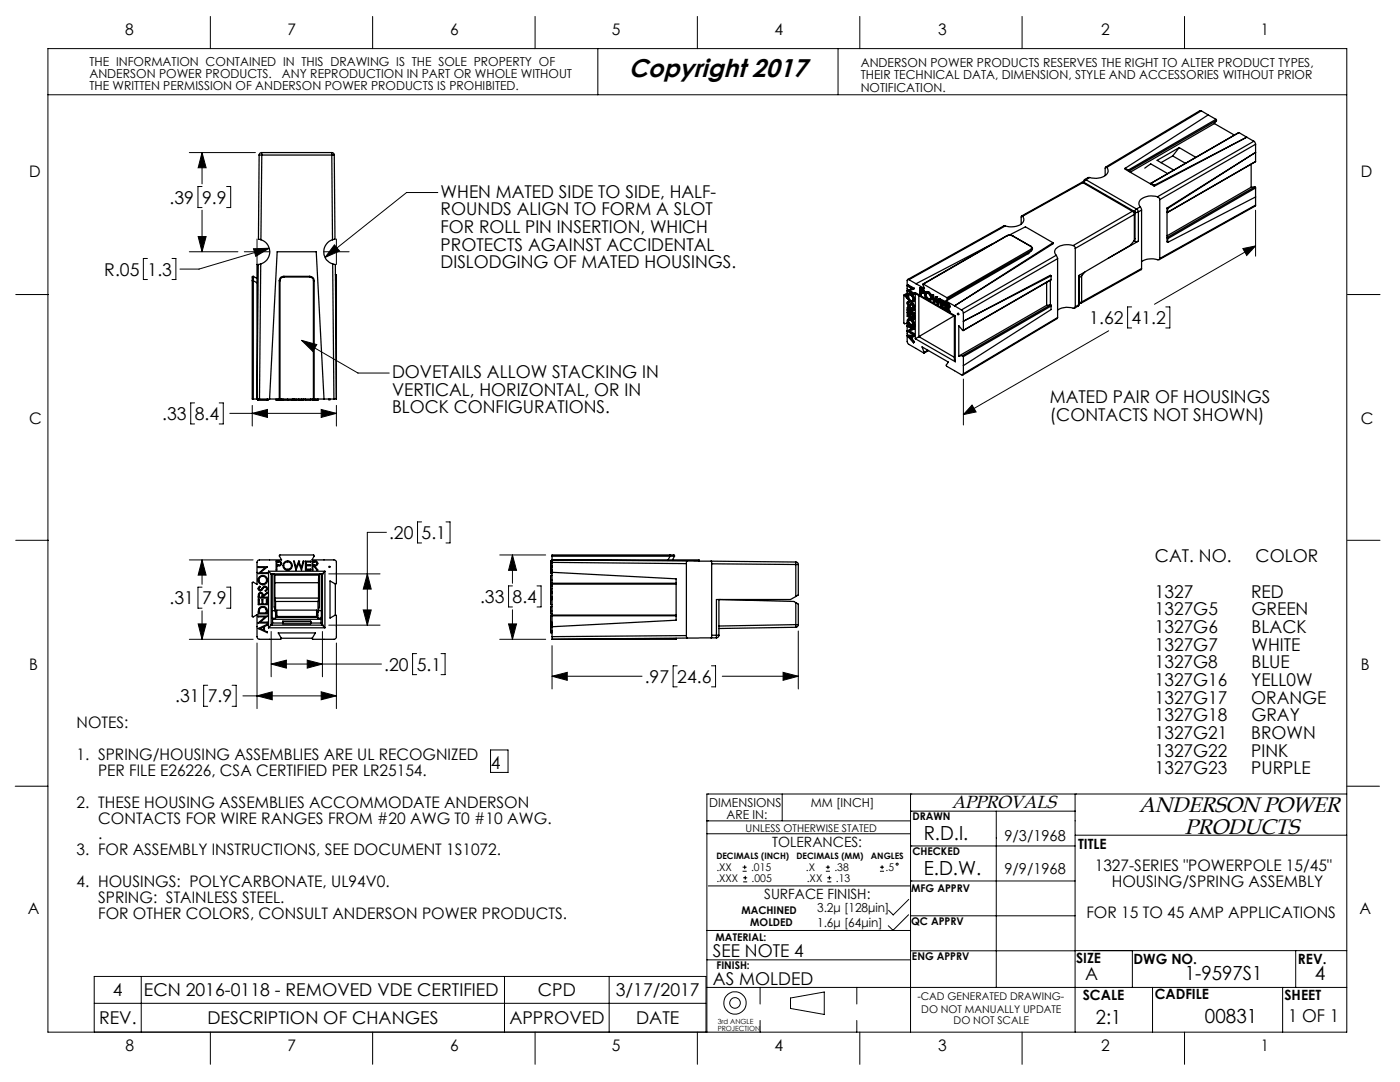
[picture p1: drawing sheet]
<svg xmlns="http://www.w3.org/2000/svg" width="279mm" height="216mm" viewBox="0 0 279 216" stroke-linecap="round" stroke-linejoin="round" font-family="sans-serif">
<g fill="none" stroke="#000" stroke-width=".2">
<path d="M9.6 9.7h259.2v196.3h-259.2zM9.6 18.9h259.2M42 3.3v6.4M74.4 3.3v6.4M106.8 3.3v6.4M119.3 9.7v9.2M139.2 3.3v6.4M167.3 9.7v9.2M171.6 3.3v6.4M204 3.3v6.4M236.4 3.3v6.4M37.8 30.4h13.2"/>
<path d="M40.3 37.2h-.8v4.2h.8M40.3 30.4v6.3M40.3 30.4l.8 3.1h-1.6zM45.2 37.2h.8v4.2h-.8M87.4 38.4h-6.3l-16.2 13M3.1 58.8h6.6M29.4 51.6h-.8v4.2h.8M34.3 51.6h.8v4.2h-.8M37.8 50.2h9.7M39.5 47.2h1.6l-.8 3zM40.3 41.9v8.3M48.8 50.2h5"/>
<path d="M50.6 49.6l3.1-.1-2.7 1.7zM51.3 47.7v5.1M53.7 49.5l-14 4.2h-3.8M64.6 50.2h5.1M66.7 48.9l1.1 1.2-2.9 1.3zM67.1 47.7v5.1M248 49.6l2.6-.5-1.8 1.9zM250.6 41.9v9.2M250.6 49.1l-20.2 11.6M268.9 58.8h6.5M60.2 67.9l11.2 6.5h6.3M60.2 67.9l3 .9-.8 1.3z"/>
<path d="M192.3 75.6v9.2M221.3 66l-29 16.7M225.8 61.2h-.8v4.2h.8M232.7 61.2h.8v4.2h-.8M38.8 80.4h-.7v4.2h.7M43.7 80.4h.9v4.2h-.9M45.9 82.5h21.2M50.3 80.9v4.1M50.3 82.5l3.1-.8v1.6zM64.1 81.7l3 .8-3 .8zM67.1 80.9v4.1M194 80.8l.8 1.4-2.5 .5z"/>
<path d="M3.1 107.8h6.6M37.8 111.7h12.7M40.3 117.2h-.8v4.2h.8M40.3 111.7v4.9M40.3 111.7l.8 3.1h-1.6zM45.2 117.2h.8v4.2h-.8M65.6 114.5h10.2M73.3 114.5l.8 3h-1.6zM77.1 106.2h-3.8v18.5M84.1 104.1h-.8v4.2h.8M89 104.1h.8v4.2h-.8M99.7 110.7h9.2"/>
<path d="M102.3 110.7l.8 3.1h-1.6zM102.3 116.9h-.8v4.2h.8M102.3 110.7v5.7M107.2 116.9h.8v4.2h-.8M268.9 107.8h6.5M37.8 127.6h12.7M39.5 124.5h1.6l-.8 3.1zM40.3 121.9v5.7M41.5 136.7h-.9v4.2h.9M46.3 136.7h.8v4.2h-.8M48.5 138.9h18.6M51.3 138.9l3-.9v1.6z"/>
<path d="M51.3 128.3v13.1M54.1 132.5l3.1-.8v1.6zM54.1 126v9M54.1 132.5h22M61.3 131.7l3 .8-3 .8zM64.1 138l3 .9-3 .7zM64.3 126v9M65.6 124.7h10.2M67.1 128.3v13.1M72.5 121.7h1.6l-.8 3zM83.1 130.4h-.8v4.2h.8M88 130.4h.8v4.2h-.8"/>
<path d="M99.7 127.6h9.2M101.5 124.5h1.6l-.8 3.1zM102.3 121.7v5.9M110.2 134.9l3-.7v1.5zM110.2 128.8v8.7M110.2 134.9h17.9M135.1 132.9h-.8v4.2h.8M142 132.9h.8v4.2h-.8M144.1 134.9h15.2M156.3 134.2l3 .7-3 .8zM159.3 125.9v11.6M3 156.9h6.6"/>
<path d="M97.9 149.6h3.5v4.5h-3.5zM156.1 158.4v5.4M181.7 158.4v47.6M214.6 158.4v47.6M268.8 158.4h-127.7v47.6M268.8 156.9h6.5M141.1 163.8h40.6M141.1 166.4h40.6M141.4 176.8h40.3M148.2 173.8h.8M148.2 173h.8M148.3 176h.8"/>
<path d="M148.3 175.2h.8M148.6 172.6v.8M148.7 174.8v.7M164.8 173.8h.8M164.8 173h.8M165.1 176h.8M165.1 175.2h.8M165.2 172.6v.8M165.5 174.8v.7M175.6 173.8h.8M175.6 173h.8M176 172.6v.8"/>
<path d="M181.4 179.5l-3.1 3.1-1-1M181.7 175.8h32.9M181.7 168.8h32.9M181.7 161.9h32.9M198.8 161.9v35.1M214.6 166.7h54.2M28.2 194.8v11.2M100.7 194.8v11.2M121.6 194.8v11.2M141.1 197h127.7M141.1 185.7h40.6M141.1 191.5h40.6"/>
<path d="M151.7 197v3.3M157.8 199.1l6.7-1.2v4.5l-6.7-1.2zM171 197v3.3M181.3 182.5l-3.1 3.1-.9-.9M181.7 189.7h32.9M181.7 182.7h32.9M214.6 189.7h54.2M226 189.7v7.3M230 197v9M256 197v9M258.6 189.7v7.3M18.8 206v-11.2h122.1v11.2"/>
<path d="M18.8 200.2h122.1M42 206v6.4M74.4 206v6.4M106.8 206v6.4M139.2 206v6.4M151.7 203.6v2.4M171 203.6v2.4M171.6 206v6.4M204 206v6.4M236.4 206v6.4"/>
<circle cx="179" cy="172.4" r=".2"/>
<circle cx="146.7" cy="200.1" r="1.06"/>
<circle cx="146.7" cy="200.1" r="2.24"/>
</g>
<g fill="#000">
<path d="M248 49.6l2.6-.5-1.8 1.9zM194 80.8l.8 1.4-2.5 .5zM73.3 114.5l.8 3h-1.6zM72.5 121.7h1.6l-.8 3zM40.3 111.7l.8 3.1h-1.6zM39.5 124.5h1.6l-.8 3.1zM54.1 132.5l3.1-.8v1.6zM61.3 131.7l3 .8-3 .8zM64.1 138l3 .9-3 .7zM51.3 138.9l3-.9v1.6zM50.6 49.6l.4 1.6 2.7-1.7zM50.3 82.5l3.1-.8v1.6zM64.1 81.7l3 .8-3 .8zM39.5 47.2h1.6l-.8 3zM40.3 30.4l.8 3.1h-1.6zM156.3 134.2l3 .7-3 .8zM110.2 134.9l3-.7v1.5zM102.3 110.7l.8 3.1h-1.6zM101.5 124.5h1.6l-.8 3.1z"/>
<path d="M60.2 67.9l3 .9-.8 1.3zM66.7 48.9l1.1 1.2-2.9 1.3z"/>
</g>
<g fill="none" stroke="#000" stroke-width=".25">
<path d="M51.7 30.9h.5M51.7 30.9l-.1 16.8 .5 .1M52.2 30.4v.5M52.2 30.4a.49 .49 0 0 0-.5 .5M52.2 30.9l-.1 16.9M52.2 30.9h14M52.2 30.4h14M66.2 30.9h.5M66.2 30.4v.5M66.2 30.4l.3 .1 .2 .4M66.2 30.9l.2 16.9M66.7 30.9l.2 16.8-.5 .1"/>
<path d="M215.9 36.4h.5M215.9 36.4h.2M215.9 36.4l-12 6.7M216.1 36.4l-12 6.7M216.1 36.4l9.9 5.8M216.2 36.3l.1 .1zM216.4 36.4h-.3M216.4 36.4l9.9 5.7M216.5 35.8l-.3 .5M216.5 35.8l.2 .1M216.7 35.9l-.2 .2-.1 .3M216.7 35.9l10.1 5.8"/>
<path d="M217.5 35.4l-1 .4M217.5 35.4l-.8 .5M220.9 33.4a1.18 1.18 0 0 1-.8 1.9l-1.3 .3-1.3-.2M220.9 33.4l-.2-.1-.1 .2v1.5M224.5 33.6v.2l.7 .4M224.5 33.6l.7 .3M225.2 33.9v.3M225.2 34.2l4.5 2.5M228.5 33.5l1.2-.8 3.3 1.9M229.7 36.7l.7 .4M229.7 36.6v.1M229.7 36.6l.7 .4"/>
<path d="M230.4 37v.1M231 39.3a3.3 3.3 0 0 0-3.6 .9 .93 .93 0 0 0 .2 1.1M231 39.3l.2 .1 .3 .4M231.5 39.8v11.8M234 31.1l-2.3 1.4M234 31.1l2.6 1.5M235.3 29.5l-4.4 2.5 3.3 1.9M235.3 29.5l3.4 1.9M235.3 29.5l-1.3 1.6M239.7 22.1h-.2l-18.8 11.2M239.7 22.1l-18.8 11.3M239.7 22.1l1.4 .8"/>
<path d="M241.1 22.9l-16.6 10.7M241.1 22.9l1.6 .9M242.4 24.7l-16.8 9.7M242.4 24.7l3.9 2.3M242.7 23.8l.1 .3M242.7 23.8l-17.5 10.1M242.8 24.1l-.4 .6M242.8 24.1l-17.6 10.1M247.3 26.5l-17.6 10.1M247.3 26.5l1.5 .9M248.8 27.4l-18.4 9.7M248.8 27.4l1.4 .8"/>
<path d="M248.8 27.4l-18.4 9.6M249.7 37.4l-16.8 9.7M249.7 32.8v4.6M250.2 28.2l.4 .6M250.2 28.2l-19.2 11.1M250.4 37.3l.2 .2M250.4 37.3l-17.5 10.1 .1 .2M250.4 37.3l-.7 .1M250.6 32.2l-17.6 10.2M250.6 28.8l-19.1 11M250.6 28.8v3.4M250.6 37.5v3.4"/>
<path d="M250.6 32.2l-17.6 10.1M250.6 37.5l-17.6 10.1M250.6 39.3l-17.6 9.1M50.3 56h.3M50.3 56v23.6h.3M50.6 55.1l-.3 .1v.8M50.6 55.1v.9M50.6 56v23.6M50.6 56l.7 .4M50.6 55.1l.7 .5M51.5 52.8h-.2v26.8M51.5 52.8l-.2 26.8"/>
<path d="M52 52.7l-.5 .1M52 52.7l-.2 26.9M52.1 47.8a2.53 2.53 0 0 1 1.7 2.5 2.53 2.53 0 0 1-1.8 2.4M55.7 56h.2M55.7 56v23.6M55.9 56v23.6M56.7 55.1l-.6 .2-.4 .7M56.7 55.3l-.5 .2-.3 .5M56.7 55.1v.2M56.7 55.1h5.1M56.7 55.3h5.1M61.8 55.1a.84 .84 0 0 1 .9 .9"/>
<path d="M61.8 55.3l.6 .3 .1 .4M61.8 55.1v.2M62.5 56h.2M62.5 56v23.6M62.7 56v23.9M66.4 47.8a2.54 2.54 0 0 0-1.8 2.5 2.54 2.54 0 0 0 1.8 2.4M66.4 52.7l.5 .1 .2 26.8M66.4 52.7l.2 26.9M66.9 54.8h.2v24.8M180.5 58.9h-.1v5.6l.1 .1 .5-.1M180.5 58.9l.5 .7v-.3M181 58h.1"/>
<path d="M181 58.5l-.6 .4M181 58l1.3 .8M181 57l1 .6M181 58.6l-.5 .3M181.2 59.2l.1-.4a.85 .85 0 0 1 .8 .4 .85 .85 0 0 1 0 .9h-.4M181.2 59.2l.1 .6 .4 .3M181.3 59.1l.2 .6 .4 .3M181.3 59.1l-.1 .1M181.4 58.6h.5M181.4 55.8l-.2-.1-.2 .2v3M181.4 58.5l-.2 .2M181.4 55.8l1.4 .8"/>
<path d="M181.5 58.7l-.2 .4M181.5 58l1 .5M181.7 58.7l-.3-.1a.79 .79 0 0 0-.4 .7 .79 .79 0 0 0 .4 .7l.5 .3h.2l.3-.5M181.7 58.7l.5 .6 .2 .5M181.9 58.6l.5 .6 .1 .5M181.9 58.6l-.2 .1M182 57.6l-1 .4M182.3 58.6v.2M182.3 57.7l-1 .4 1 .5M182.5 57.5v.1M182.5 58.5l-.2 .3M182.5 57.5l-1.3-.7-.2 .1 1.3 .8"/>
<path d="M182.5 57.5l-.2 .2M182.5 58.5l-.2 .1M182.5 59.7l-.2 .4M182.5 59.7l-.1 .1M182.7 58.4l.3 .4 7.5 4.3M182.7 58.4v9.2M182.7 58.4l2.3 1.4M182.8 56.6l1.7 1-.3-.8 .1-.1M183.4 59v8.2M183.6 57.5l.1-.1 .3 .1M183.6 57.5l.2 .1M183.6 57.5v1.4l.1 .1"/>
<path d="M183.7 58.1v-.4l.4 .3 .1 .2M183.7 58.1l.2 .2M183.8 57.6l.3 .2M183.8 57.8v.2M183.8 58.4v.5l-.1 .1M183.8 58l.2 .2M183.8 58l-.1 .1M184 57.5l.3 .2M184 57.5l-.2 .1M184 58.2h.2M184 58.2l-.1 .1M184.1 57.8l.2 .5"/>
<path d="M184.2 58.2v.1h-.3M184.3 57.7l.2 .5M184.3 57.7l-.2 .1M184.3 56.7l4.7 2.7M184.3 58.3l-.1 .2-.5-.2v.7M184.4 58.4l-.2 .1M184.5 58.2l-.1 .2M184.5 58.2l-.2 .1M184.6 58.8a1.01 1.01 0 0 0 .6 .9M184.6 58.8l.1-.3a.87 .87 0 0 1 .9 1.3l-.4-.1M184.8 58.7a1.01 1.01 0 0 0 .5 .9M184.8 58.7l-.2 .1"/>
<path d="M184.9 58.2h.4M184.9 58.2l-.2 .1M185 58.4l-.2 .3M185.2 58.3a1.35 1.35 0 0 1 .6 1.2M185.2 58.3h-.5a1.08 1.08 0 0 0 .9 1.6l.2-.4M185.3 58.2a1.35 1.35 0 0 1 .7 1.2M185.3 58.2l-.1 .1M185.3 59.6l.3 .1M185.3 59.6l-.1 .1M185.3 59.9l5.3 3.1M185.8 59.8l-.2 .1M186 59.4l-.2 .4"/>
<path d="M186 58.9h.1M186 58.9l.3 1.6M186 59.4l-.2 .1M186.1 58.9l.3 1.2 .4-.8M186.3 58.8l.2 1M186.3 58.8l-.3 .1M186.3 58.8l-.2 .1M186.8 59.3h.1M186.8 59.3l.3 1.3 .3-.9M186.8 59.8l-.4 .7M186.9 59.2h.1M186.9 59.2l.3 1"/>
<path d="M186.9 59.2l-.1 .1M187.4 59.7h.1M187.5 59.7l-.4 1.3M187.7 59.6l-.4 1.3-.2 .1M187.7 59.6l-.3 .1M187.7 59.6l-.2 .1M187.7 59.9l.2-.1 .7 .3M187.7 59.9l.7 .4M187.7 59.9v1.4l.7 .4M189 59.4l.1 .2M189.1 59.6l-.3 .5M198.2 48.6l-15.4 8"/>
<path d="M200.6 45.1h-.3l-19.1 10.7M200.6 45.1l-19.2 10.7M200.9 47.1l.5-.2 .6 .2M200.9 47.1h.1M200.9 47.1l-16.7 9.6M201 47.1l.4-.2 .6 .2M201 47.1l-16.7 9.6M201.5 46.9l3.1-1.6 5.5 3.1M202 47.1l3.7 2M204.1 43.1a1.18 1.18 0 0 1-.9 1.9l-1.3 .3-1.3-.2M204.1 43.1l-.3 .2v1.4M205.2 50.6l-16.4 9.5"/>
<path d="M205.3 50.5l-.1 .1M205.7 49.8l.1 .2M205.7 49.8l-16.7 9.6M205.7 49.1l.2 .1a.4 .4 0 0 1 0 .7M205.7 49.1l.2 .4-.2 .3M205.8 50l-16.7 9.6M205.9 49.9l-.1 .1M205.9 49.9l-.7 .7M208.9 56.3v4.6M209.6 55.9v5M209.8 55.8l-17.6 10.2M209.8 55v.8"/>
<path d="M209.8 55.8l-17.5 10.1M210.1 48.4v.2l-19.6 12.4M210.1 48.4l-19.6 12.6M210.8 50.9l.3 .7M210.8 50.9l-18.9 10.9M211.1 51.6l-18.8 10.9M211.1 51.6v11.8M214.2 49a3.3 3.3 0 0 0-3.7 .9 .95 .95 0 0 0 .3 1M214.2 49l.2 .1 .2 .5M214.6 49.6v11.6M215.4 54.9v5.7M215.9 55l-.5 .3"/>
<path d="M215.9 55v5.3M216.5 54.3l-.6 .7M226 42.2l.4 .6M226 42.2l-11.8 6.8M226.3 42.1l.2 .5M226.3 42.1l-.3 .1M226.3 48l.1 .1M226.4 42.8l-11.8 6.8M226.4 42.8v5.2M226.4 48l-.8 .9-10.3 6.1v5.8M226.4 42.3h.1M226.4 48.1l.3 .1 .5-.1"/>
<path d="M226.4 42.3l.3 .1 .5-.1M226.4 47.8v.3M226.5 42.6v5.1l-.1 .3M226.5 42.6l-.1 .2M226.8 41.7l-.4 .6M226.8 41.7l.3 .2 .1 .4M227.2 48.1l-6 3.4M227.2 42.3v5.8M227.6 41.3l.2 .6M227.6 41.3l-.8 .4M227.8 53.6v.2l-12 6.7M227.8 41.9l-.6 .4"/>
<path d="M227.8 41.9v11.7M227.8 53.6l-11.9 6.7M231.5 51.6l-.2 .2a4.6 4.6 0 0 0-3.5 .4M232.9 42.3h.1M232.9 41.5l17.7-11.1-17.6 11.2M232.9 41.5v6.8l.1 .1M232.9 41.5l.1 .1M233 41.6v.7M233 47.6v.8M250.6 40.9l-.1 .2-19.2 10.7M250.6 40.9l-19.1 10.7M50.6 79.6h.7"/>
<path d="M51.3 79.6h.5M51.5 79.6v.3h1.8v-.3M51.5 79.6v.3M51.8 79.6h3.9M53.4 79.9h.1M53.4 79.6v.3M53.8 79.6l1.5-29.4h7.8l1.6 29.4M55.1 79.6v.3h.4M55.5 79.9h.3M55.5 79.6v.3M55.7 79.6h.2M55.8 79.6v.3"/>
<path d="M55.9 79.6h6.6M56.2 79.6v.3h-.4M56.5 79.6v.3h.9M57.4 79.6v.3M58.3 79.6v.3h-.9M58.6 79.6v.3h2v-.3M58.7 79.6v.3M59.1 79.6v.3M59.6 79.9h.1M59.6 79.6v.3M60.1 79.6v.3M60.5 79.6v.3"/>
<path d="M61 79.6v.3h1v-.3M62.3 79.6v.3h.4M62.5 79.6h4.1M62.7 79.9h.3M63 79.6v.3M63.4 79.6v.3h-.4M65.6 79.6v.2h.3v-.2M66.6 79.6h.5M181 67h.1M181 62.3v.8l1.3 .7M181 62.3l.2 .1M181 64.6l1.3 .7"/>
<path d="M181 66.1l1.3 .7M181 65.1l1 .6M181 67h1.3M181 67l1.3 1.4M181.2 60.6l.1 .3M181.2 61.7v-.3l.3 .1 .1 .7-.4-.2M181.2 61.7v.3M181.2 62.4v.6M181.2 64.5h.1M181.2 60.2a.41 .41 0 0 0-.1 .6 .41 .41 0 0 0 .6 .1M181.2 64l.1-.1a.9 .9 0 0 1 .9 1.2l-1-.6M181.2 64v.5"/>
<path d="M181.2 60.2l.1 .2M181.3 60.4l-.1 .2M181.3 67.1h.5v.6zM181.3 61.2h.3M181.3 60.5l.2 .3M181.3 60.5l-.1 .1M181.4 60.3l-.1 .2M181.4 61.2l-.3 .1M181.4 62.9l.2 .2M181.4 61.4v.5M181.4 62.3v.6M181.4 64.3v.1"/>
<path d="M181.4 62.3h-.4M181.4 64.4l-.2 .1M181.4 62.3l-.2 .1M181.4 61.9l.2 .1M181.4 61.6l-.2 .1M181.4 61.9l-.2 .1M181.4 62.9l-.2 .1M181.4 64.4l.8 .5M181.4 64.3l-.2 .2M181.4 63.6l.5 .1M181.4 61.3l-.4 .1v.6l1.3 .8M181.4 61.3l.3 .4v.3"/>
<path d="M181.4 63.9v.4M181.4 60.1l-.3 .2M181.4 60.1l.1 .2-.2 .1M181.4 60.1l-.2 .1M181.4 63.9l-.2 .1M181.4 63.6l-.2 .1M181.4 63.8v.1M181.5 60.8h.1M181.5 60.8l-.2 .1M181.5 66l1 .6M181.6 61.2l.3 .4v.3M181.6 60.7l-.3 .2"/>
<path d="M181.6 61.2l-.2 .1M181.6 62.6v.7l-.4-.3M181.6 62.6l.1 .1M181.6 67.1l.2 .3M181.7 63.8l-.5-.1-.2 .3 .2 4.5 3.2 1.9v-.1M181.7 63.8a1.3 1.3 0 0 1 .6 1.1M181.7 62.7v.7M181.7 62.3l.6 .3M181.9 63.7a1.12 1.12 0 0 1 .6 1.1M181.9 60.8l-.4 .2M181.9 60h.3M181.9 60.7a.34 .34 0 0 1 .3 .3 .34 .34 0 0 1-.2 .4"/>
<path d="M181.9 60.7l-.2 .2M181.9 63.3l.3 .1M181.9 62.5v.8M181.9 62.5l-.3 .1M181.9 63.3l-.2 .1M181.9 60l-.2 .1M181.9 60.8l-.2 .1M181.9 62.5l-.2 .2M181.9 63.7l-.2 .1M181.9 62.2l.6 .3M181.9 62.1v.1M181.9 62.2l-.2 .1"/>
<path d="M181.9 61.9l-.2 .1M181.9 67.8l.4 .5M182 60.6l.4 .6M182 60.6l-.4 .1M182 65.7l-1 .3M182.1 67.7l.4 .5M182.1 67.2v.5M182.1 67.7l-.2 .1M182.2 60.5l.3 .6M182.2 60.5l-.5 .1M182.2 60.5l-.2 .1M182.2 61.3l-.2 .1"/>
<path d="M182.2 62.9v.7l-.5-.2M182.2 62.9l.1 .1M182.3 67.2h-.4v.6M182.3 61.8v.2M182.3 62.6v.2M182.3 63v.8M182.3 64.9v.4M182.3 65.7h.1M182.3 66.7v.1M182.3 67v.2M182.3 68.3v.1M182.3 61.8l-.6 .2"/>
<path d="M182.3 62l-.6 .3M182.3 65.7l-1 .4 1 .6M182.4 61.2l-.2 .3h-.1l-.1-.1M182.4 60.1l-.3 .2M182.5 61.7l-.2 .3M182.5 62.5l-.2 .3M182.5 62.9v.8l-.2 .1M182.5 64.8v.4l-.2 .1M182.5 65.6h.1M182.5 66.6l-.2 .2M182.5 66.9l-.2 .3M182.5 68.2l-.2 .2"/>
<path d="M182.5 66.9l-1.5 .1M182.5 65.6l-1.3-.7-.2 .1 1.3 .7M182.5 62.9h-.3M182.5 61.7l-.6 .2M182.5 64.8l-.2 .1M182.5 61.7l-.2 .1M182.5 62.5l-.2 .1M182.5 62.9l-.2 .1M182.5 65.6l-.2 .1M182.5 66.6l-.2 .1M182.5 66.9l-.2 .1M182.5 68.2l-.2 .1"/>
<path d="M182.5 61.1l-.3 .4M182.5 61.1l-.1 .1M182.7 67.6l7.9 4.6M183.4 67.2h.1M183.4 67.2l-.7 .4M183.4 67.2l7.1 4.1M184.4 70.3l-.4-1.1 5.3 3-.5 .6 .1 .3 3 1.7a.23 .23 0 0 0 .2 0 .23 .23 0 0 0 .2-.2M185.2 69.9l-.8 .4M185.3 70l-.9 .4M186.3 60.5h.1M186.4 60.5l.4-.8 .3 1.3M187.8 60.5l.6 .4"/>
<path d="M187.8 61.2l.6 .4M188 61.1l.6 .4M188 60.2v.2M188 60.7v.4M188 60.4l.6 .3M188 61.1l-.2 .1M188 60.4l-.2 .1M188.4 60.3v.1M188.4 60.9v.1M188.4 61.6v.1M188.4 60.4l-.6-.3v.4M188.4 61l-.6-.3v.5"/>
<path d="M188.6 60.1l-.2 .3M188.6 60.7l-.2 .3M188.6 61.5l-.2 .2M188.6 60.1l-.2 .2M188.6 60.7l-.2 .2M188.6 61.5l-.2 .1M188.6 60.4l.2-.1 .3 .1M188.6 60.4l.3 .1M188.6 60.4v1.4l.2 .1M188.8 61.1v-.5a.51 .51 0 0 1 .5 .7l-.3-.1M188.8 61.1l.2 .1M188.8 61.9v-.7l.6 1.1"/>
<path d="M188.8 60.1l1.7 .9M188.9 60.5l.3 .2M188.9 60.7v.3M188.9 61.5v.3l-.1 .1M188.9 61l.3 .1M188.9 61l-.1 .1M189.1 60.4l.3 .2M189.1 60.4l-.2 .1M189.2 61.1l.1 .1M189.2 61.1l-.2 .1M189.2 60.7l.2 .5M189.3 61.5l.3 .7-.2 .1"/>
<path d="M189.4 60.6l.2 .5M189.4 60.6l-.2 .1M189.4 61.2l-.1 .3-.3-.1 .4 .9M189.5 61.3l-.2 .2M189.6 61.1l-.1 .2M189.6 61.1l-.2 .1M190.4 63l-7 4.2M190.5 63.1v8.6l.1 .5M190.5 61l1.4 .8M190.6 63l-.1 .1M190.6 63v9.2M191.1 62.6l.2-.1v.2l-.1 .1"/>
<path d="M191.1 62.6l.1 .2zM191.9 61.8l.4 .7M192.1 71l.2 .2M192.1 71h-.8M192.3 65.9h-.2l-.8-.9v6M192.3 62.5v3.4M192.3 71.2v3.4M192.3 64.1l17.3-9.2 .2 .1zM208.9 60.9l-17.6 10.1M209.6 60.9l.2 .2M209.6 60.9h.1M209.6 60.9l-17.5 10.1"/>
<path d="M209.6 60.9h-.7M209.8 61.1v.7l-17.5 11.2M209.8 61.1l-17.5 10.1M211.1 63.4l-.1 .2-18.8 11.2M211.1 63.4l-18.8 11.2M214.6 61.2l-.1 .3a4.2 4.2 0 0 0-3.4 .4M215.2 61.1l-.7 .4M215.3 60.8l-.1 .3M215.3 60.8l-.7 .4M215.4 60.6l-.2 .5M215.4 60.6l-.1 .2M215.8 60.5h-.4"/>
<path d="M215.9 60.3h-.5M215.9 60.3l-.1 .2M51.5 114.4h.1M51.5 113.1h1.8l-1.4 1.2h1.4v.1h-1.8l1.5-1.2h-1.5zM51.5 119.7h.3v.8h.5v-.8h.2v.8h.7v-.8h.1v1h-1.8zM51.6 117.2l.2-.2 .1 .1-.1 .2a.25 .25 0 0 0 0 .4 .25 .25 0 0 0 .3-.1 .68 .68 0 0 1 .5-.5 .68 .68 0 0 1 .7 .2 .56 .56 0 0 1-.3 .7l-.1-.1 .2-.2a.33 .33 0 0 0 0-.4 .33 .33 0 0 0-.4-.1l-.1 .2a.56 .56 0 0 1-.5 .4 .56 .56 0 0 1-.6-.2zM51.8 118.3h.6l.1 .6 .8-.7v.2l-.8 .7v.1h.8v.1h-1.8l.1-.7zM51.8 118.5a.32 .32 0 0 1 .4 0 .32 .32 0 0 1 .1 .4v.3h-.5zM53.6 114l.5 .5M53.6 114h11.2M53.6 114v11.3M54.1 114.5h.1"/>
<path d="M54.1 114.5h10.2M54.1 114.5v10.2M54.1 114.5l.2 .1M54.3 114.6v7.2M54.3 114.6h.4M54.7 114.6l.2 .2M54.7 114.6v6.5l.2 .7M54.9 114.8v1.5M54.9 119.3h8.7M54.9 114.8h8.7M54.9 116.3v3.3l.1 .4M54.9 116.3h8.7"/>
<path d="M55.1 112h.4a.54 .54 0 0 1 .7 .5 .54 .54 0 0 1-.8 .4h-.2v.8h-.1zM55.2 112.1h.4a.32 .32 0 0 1 .4 .4 .32 .32 0 0 1-.4 .2h-.4zM59.1 113.7h.1M59.1 113.7l.5-1.3 .5 1.3M59.6 112h.1M59.6 112l-.5 1.3-.4-1.3h-.1l.5 1.7M59.6 112l.5 1.2 .4-1.2h.1l-.4 1.7M60.1 113.7h.1M61 112h1v.1h-.9v.6h.9v.2h-.9v.7h.9v.1h-1zM62.3 112h.4a.51 .51 0 0 1 .7 .3 .51 .51 0 0 1-.6 .6l.6 .8h-.1l-.7-.8h-.2v.8h-.1zM62.4 112.1l.7 .1 .1 .4-.8 .1zM63.6 116.3l-.1 3.7"/>
<path d="M63.6 114.8v1.5M63.7 114.6h.4M63.7 114.6l-.1 .2M63.7 114.6v6.5l-.2 .7M64.1 114.6v7.2M64.3 114.5h.1M64.3 114.5v10.2M64.3 114.5l-.2 .1M64.8 114l-.5 .5M64.8 114v11.3M66.9 116.5h.2v-4.4l-.4-.4h-4.4l.4-.7-.1-.3h-6.8l-.1 .2 .5 .8-4.7 .1-.2 .3v4.5l-.7-.4h-.3v6.8l.2 .1 .8-.4v4.3a.49 .49 0 0 0 .5 .6h4.2l.1-.3-.6-1h7.4l-.6 1.1 .1 .2h4.2a.49 .49 0 0 0 .5-.6v-4.2l-.2-.1M66.9 116.5l-1-.6v7.4l1-.6"/>
<path d="M66.9 116.5v6.2M109.9 112.4v.5M109.9 113.8h.1M109.9 115.7v1h.3M109.9 117.5v.5h.3M109.9 119.2h.3M109.9 112.9h.3M109.9 113.7h.3M109.9 113.8v.6h.3M109.9 114.3h.3M109.9 112.9v.8M109.9 112.4h.3"/>
<path d="M109.9 111.9h.3M109.9 117.5h.3M109.9 115.7h.3M109.9 119.1h.3M109.9 118.4h.3M110.2 111.7v.5M110.2 116.4v.2M110.2 113h-.2v.2h.2M110.2 112h-.3v.4M110.2 117h-.3v.5M110.2 114.8h-.3v.9M110.2 118.2h-.3v1.1h.3"/>
<path d="M110.2 119.7h-.3v.9h.3M110.2 111.7h29.3v.3M110.2 116.6h24.7M110.2 112.2l26.8 .3M110.2 111.7l26.9 .2M110.2 114.2l24.7 1.3v.9M110.2 111v.7M110.2 112.2v4.2M110.2 116.6v6.1M110.2 116.4h24.7M110.2 111h23.5M133.7 110.7h.8l.1 .3"/>
<path d="M133.7 111h.9M133.7 110.7v.3M133.7 110.7h-23.5v.3M133.7 111l-.4 .7M134.6 111l-.4 .7M134.9 116.4v.2M134.9 116.6v6.1M137 112.5v14.3M137.1 111.9l-.1 .6M137.1 111.9l4.8 .1M141.9 112l.1 .5M141.9 112l16.9 .1"/>
<path d="M142 112.5l16.8 .1M142 112.5v14.3M158.8 112.1v.5M158.8 112.1l.4 .3 .1 .2M158.8 112.6h.5M158.8 119l-1 .6h-14.8v7.2M158.8 112.6v6.4M159.3 112.6v6.1l-.5 .3M51.5 125.4h.1M51.5 122.9h1.8l-1.4 1.2h1.4v.2h-1.8l1.5-1.2h-1.5zM51.5 125.4l1.8-.8v.1l-.5 .3v.8l.5 .3v.2zM51.8 121.3a.89 .89 0 0 1 1-.2 .89 .89 0 0 1 .5 .8v.6h-1.8l.1-.9z"/>
<path d="M51.9 125.4l.7-.3v.6zM52 121.3a.79 .79 0 0 1 1 .1 .79 .79 0 0 1 .2 .9h-1.4v-.7zM53.6 125.3h11.2M54.1 124.7h.1M54.1 124.7l-.5 .6M54.1 124.7h10.2M54.3 121.8v1.6h.7l-.1-1.6M54.3 121.8h.6M54.4 123.4v.2M54.4 123.6v.7h2M54.4 123.6h9.7M54.4 124.3l-.3 .4"/>
<path d="M55 123.2h8.4M55 120v2.2M55 120h8.5M55 122.8h.2M55.2 123v.2M55.2 123v-1.3h8v1.3M55.2 123h8M56.1 127.4h6.2M56.4 124.1v-.2h5.6v.2M56.4 124.1v.4h5.6v-.4M56.4 124.1h5.6M63.2 123v.2"/>
<path d="M63.2 122.8h.2M63.5 120v2.2M63.5 121.8l-.1 1.6h.7v-1.6M63.5 121.8h.6M64.1 123.4v.2M64.1 123.6v.7h-2.1M64.1 124.3l.2 .4M64.3 124.7h.1M64.3 124.7l.5 .6M109.9 124.1h.3M109.9 121.9v.6h.3M109.9 124.7h.3"/>
<path d="M109.9 126.1h.3M109.9 125.8h.3M109.9 125h.3M109.9 121.9h.3M109.9 123h.3M110.2 127v.6M110.2 122.7v.2M110.2 121h-.3v.9M110.2 122.9h-.3v1.4h.3M110.2 124.6h-.3v1.7h.3M110.2 122.7h24.7M110.2 122.9v4.1"/>
<path d="M110.2 122.9h24.7M134.9 122.7v.2M134.9 127.4v.2h-24.7M134.9 122.9v.9l-24.7 1.3M137 126.8l.1 .5M137 126.8l-26.8 .2M137.1 127.3l-26.9 .3M141.9 127.3h-4.8M141.9 127.3h1.1M142 126.8l-.1 .5M142 126.8h1M143 126.8v.5"/>
<path d="M143 126.8h.5M143.5 126.8l-.1 .2-.4 .3M158.8 124.6v.6M158.8 124.6h.5M158.8 120.3l.5 .2v4.1M158.8 120.3v4.3M158.8 120.3l-.4-.3-14.9-.4v7.2M158.8 124.6l-15.3 .3M158.8 125.2l-15.3 .2M159.3 124.6l-.1 .3-.4 .3"/>
<circle cx="52.4" cy="115.8" r=".77"/>
<circle cx="52.4" cy="115.8" r=".94"/>
<circle cx="57.4" cy="112.8" r=".94"/>
<circle cx="57.4" cy="112.8" r=".76"/>
<circle cx="65.7" cy="113.1" r=".13"/>
</g>
<text font-size="5.1" x="125.5" y="15.4">Copyright 2017</text>
<g font-size="4.4">
<text x="227.3" y="162.1">ANDERSON POWER</text>
<text x="236.4" y="166.3">PRODUCTS</text>
</g>
<g font-size="3.9">
<text x="184.4" y="167.7">R.D.I.</text>
<text x="184.4" y="174.7">E.D.W.</text>
<text x="236.5" y="195.5">1-9597S1</text>
<text x="262.4" y="195.5">4</text>
<text x="218.7" y="204.4">2:1</text>
<text x="240.5" y="204.2">00831</text>
</g>
<text font-size="3.7" x="189.9" y="161.2">APPROVALS</text>
<g font-size="3.5">
<text x="33.9" y="40.6">.39</text>
<text x="40.4" y="40.6">9.9</text>
<text x="87.9" y="39.4">WHEN MATED SIDE TO SIDE, HALF-</text>
<text x="87.9" y="43">ROUNDS ALIGN TO FORM A SLOT</text>
<text x="87.9" y="46.5">FOR ROLL PIN INSERTION, WHICH</text>
<text x="87.9" y="50">PROTECTS AGAINST ACCIDENTAL</text>
<text x="87.9" y="53.5">DISLODGING OF MATED HOUSINGS.</text>
<text x="20.8" y="55">R.05</text>
<text x="29.4" y="55">1.3</text>
<text x="217.4" y="64.7">1.62</text>
<text x="225.8" y="64.7">41.2</text>
<text x="78.2" y="75.4">DOVETAILS ALLOW STACKING IN</text>
<text x="32.4" y="83.8">.33</text>
<text x="38.9" y="83.8">8.4</text>
<text x="78.2" y="79">VERTICAL, HORIZONTAL, OR IN</text>
<text x="78.2" y="82.5">BLOCK CONFIGURATIONS.</text>
<text x="209.5" y="80.5">MATED PAIR OF HOUSINGS</text>
<text x="209.5" y="84">(CONTACTS NOT SHOWN)</text>
<text x="77.7" y="107.5">.20</text>
<text x="84.1" y="107.5">5.1</text>
<text x="230.5" y="112.2">CAT. NO.</text>
<text x="250.6" y="112.2">COLOR</text>
<text x="230.5" y="119.2">1327</text>
<text x="249.7" y="119.2">RED</text>
<text x="33.9" y="120.6">.31</text>
<text x="40.4" y="120.6">7.9</text>
<text x="95.8" y="120.3">.33</text>
<text x="102.3" y="120.3">8.4</text>
<text x="230.5" y="122.8">1327G5</text>
<text x="249.8" y="122.8">GREEN</text>
<text x="230.5" y="126.3">1327G6</text>
<text x="230.5" y="129.8">1327G7</text>
<text x="249.8" y="129.8">WHITE</text>
<text x="249.8" y="126.3">BLACK</text>
<text x="76.7" y="133.8">.20</text>
<text x="83.2" y="133.8">5.1</text>
<text x="128.7" y="136.3">.97</text>
<text x="135.2" y="136.3">24.6</text>
<text x="230.5" y="133.3">1327G8</text>
<text x="230.5" y="136.9">1327G16</text>
<text x="249.7" y="136.9">YELL0W</text>
<text x="249.7" y="133.3">BLUE</text>
<text x="35" y="140.2">.31</text>
<text x="41.5" y="140.2">7.9</text>
<text x="230.5" y="140.4">1327G17</text>
<text x="230.5" y="143.9">1327G18</text>
<text x="249.7" y="140.4">ORANGE</text>
<text x="249.7" y="143.9">GRAY</text>
<text x="230.5" y="147.5">1327G21</text>
<text x="249.7" y="147.5">BROWN</text>
<text x="97.9" y="153.4">4</text>
<text x="230.5" y="151">1327G22</text>
<text x="230.5" y="154.5">1327G23</text>
<text x="249.7" y="154.5">PURPLE</text>
<text x="249.7" y="151">PINK</text>
<text x="142.3" y="191">SEE NOTE 4</text>
<text x="142.3" y="196.6">AS MOLDED</text>
<text x="216.6" y="195.6">A</text>
<text x="22.5" y="198.8">4</text>
<text x="28.7" y="198.8">ECN 2016-0118 - REMOVED VDE CERTIFIED</text>
<text x="107.4" y="198.8">CPD</text>
<text x="122.9" y="198.8">3/17/2017</text>
<text x="19.8" y="204.4">REV.</text>
<text x="41.4" y="204.4">DESCRIPTION OF CHANGES</text>
<text x="101.7" y="204.4">APPROVED</text>
<text x="126.9" y="204.4">DATE</text>
<text x="257.1" y="204">1 OF 1</text>
</g>
<g font-size="3.2">
<text x="25" y="7.1">8</text>
<text x="57.4" y="7.1">7</text>
<text x="89.8" y="7.1">6</text>
<text x="122.1" y="7.1">5</text>
<text x="154.6" y="7.1">4</text>
<text x="187.3" y="7.1">3</text>
<text x="219.8" y="7.1">2</text>
<text x="251.6" y="7.1">1</text>
<text x="5.8" y="35.3">D</text>
<text x="271.6" y="35.3">D</text>
<text x="5.8" y="84.6">C</text>
<text x="271.6" y="84.6">C</text>
<text x="5.8" y="133.7">B</text>
<text x="271.6" y="133.7">B</text>
<text x="15.3" y="145.3">NOTES:</text>
<text x="15.3" y="151.6">1. SPRING/HOUSING ASSEMBLIES ARE UL RECOGNIZED</text>
<text x="19.6" y="154.8">PER FILE E26226, CSA CERTIFIED PER LR25154.</text>
<text x="15.3" y="161.2">2. THESE HOUSING ASSEMBLIES ACCOMMODATE ANDERSON</text>
<text x="19.6" y="164.3">CONTACTS FOR WIRE RANGES FROM #20 AWG T0 #10 AWG.</text>
<text x="19.6" y="167.5">.</text>
<text x="15.3" y="170.7">3. FOR ASSEMBLY INSTRUCTIONS, SEE DOCUMENT 1S1072.</text>
<text x="218.5" y="173.7">1327-SERIES &quot;POWERPOLE 15/45&quot;</text>
<text x="15.3" y="177">4. HOUSINGS: POLYCARBONATE, UL94V0.</text>
<text x="221.9" y="176.9">HOUSING/SPRING ASSEMBLY</text>
<text x="5.6" y="182.4">A</text>
<text x="19.6" y="180.2">SPRING: STAINLESS STEEL.</text>
<text x="19.6" y="183.4">FOR OTHER COLORS, CONSULT ANDERSON POWER PRODUCTS.</text>
<text x="216.8" y="183.3">FOR 15 TO 45 AMP APPLICATIONS</text>
<text x="271.3" y="182.4">A</text>
<text x="25" y="209.7">8</text>
<text x="57.4" y="209.7">7</text>
<text x="89.8" y="209.7">6</text>
<text x="122.1" y="209.7">5</text>
<text x="154.6" y="209.7">4</text>
<text x="187.3" y="209.7">3</text>
<text x="219.8" y="209.7">2</text>
<text x="251.7" y="209.7">1</text>
</g>
<g font-size="3">
<text x="200.5" y="167.8">9/3/1968</text>
<text x="200.5" y="174.4">9/9/1968</text>
</g>
<g font-size="2.8">
<text x="154.1" y="169">TOLERANCES:</text>
<text x="215.2" y="169.4">TITLE</text>
<text x="152.5" y="179.4">SURFACE FINISH:</text>
<text x="214.7" y="192.1">SIZE</text>
<text x="226.2" y="192.3">DWG NO.</text>
<text x="259" y="192.3">REV.</text>
<text x="216.1" y="199.6">SCALE</text>
<text x="230.5" y="199.4">CADFILE</text>
<text x="256.3" y="199.6">SHEET</text>
</g>
<g font-size="2.5">
<text x="17.8" y="13.1">THE INFORMATION CONTAINED IN THIS DRAWING IS THE SOLE PROPERTY OF</text>
<text x="17.8" y="15.6">ANDERSON POWER PRODUCTS.</text>
<text x="56.3" y="15.6">ANY REPRODUCTION IN PART OR WHOLE WITHOUT</text>
<text x="171.8" y="13.3">ANDERSON POWER PRODUCTS RESERVES THE RIGHT TO ALTER PRODUCT TYPES,</text>
<text x="171.8" y="15.8">THEIR TECHNICAL DATA, DIMENSION, STYLE AND ACCESSORIES WITHOUT PRIOR</text>
<text x="17.8" y="18">THE WRITTEN PERMISSION OF ANDERSON POWER PRODUCTS IS PROHIBITED.</text>
<text x="171.8" y="18.3">NOTIFICATION.</text>
<text x="141.5" y="160.9">DIMENSIONS</text>
<text x="161.8" y="160.9">MM [INCH]</text>
<text x="145" y="163.4">ARE IN:</text>
<text x="163.1" y="182">3.2μ [128μin]</text>
<text x="163.1" y="185">1.6μ [64μin]</text>
</g>
<g font-size="2.1">
<text x="148.8" y="166.1">UNLESS OTHERWISE STATED</text>
<text x="182.1" y="163.6">DRAWN</text>
<text x="143" y="173.8">.XX</text>
<text x="149.9" y="173.8">.015</text>
<text x="160.8" y="173.8">.X</text>
<text x="166.5" y="173.8">.38</text>
<text x="176.7" y="173.8">.5</text>
<text x="182.1" y="170.5">CHECKED</text>
<text x="143" y="175.9">.XXX</text>
<text x="150" y="175.9">.005</text>
<text x="161" y="175.9">.XX</text>
<text x="166.8" y="175.9">.13</text>
<text x="181.9" y="178">MFG APPRV</text>
<text x="148" y="182.3">MACHINED</text>
<text x="149.7" y="184.9">MOLDED</text>
<text x="181.8" y="184.6">QC APPRV</text>
<text x="142.8" y="187.8">MATERIAL:</text>
<text x="182" y="191.6">ENG APPRV</text>
<text x="143" y="193.4">FINISH:</text>
<text x="183.1" y="199.5">-CAD GENERATED DRAWING-</text>
<text x="183.9" y="202.2">DO NOT MANUALLY UPDATE</text>
<text x="190.3" y="204.3">DO NOT SCALE</text>
</g>
<g font-size="1.8">
<text x="143" y="171.3">DECIMALS (INCH)</text>
<text x="159" y="171.3">DECIMALS (MM)</text>
<text x="173.8" y="171.3">ANGLES</text>
</g>
<g font-size="1.4">
<text x="143.2" y="204.2">3rd ANGLE</text>
<text x="143.2" y="205.7">PROJECTION</text>
</g>
</svg>
